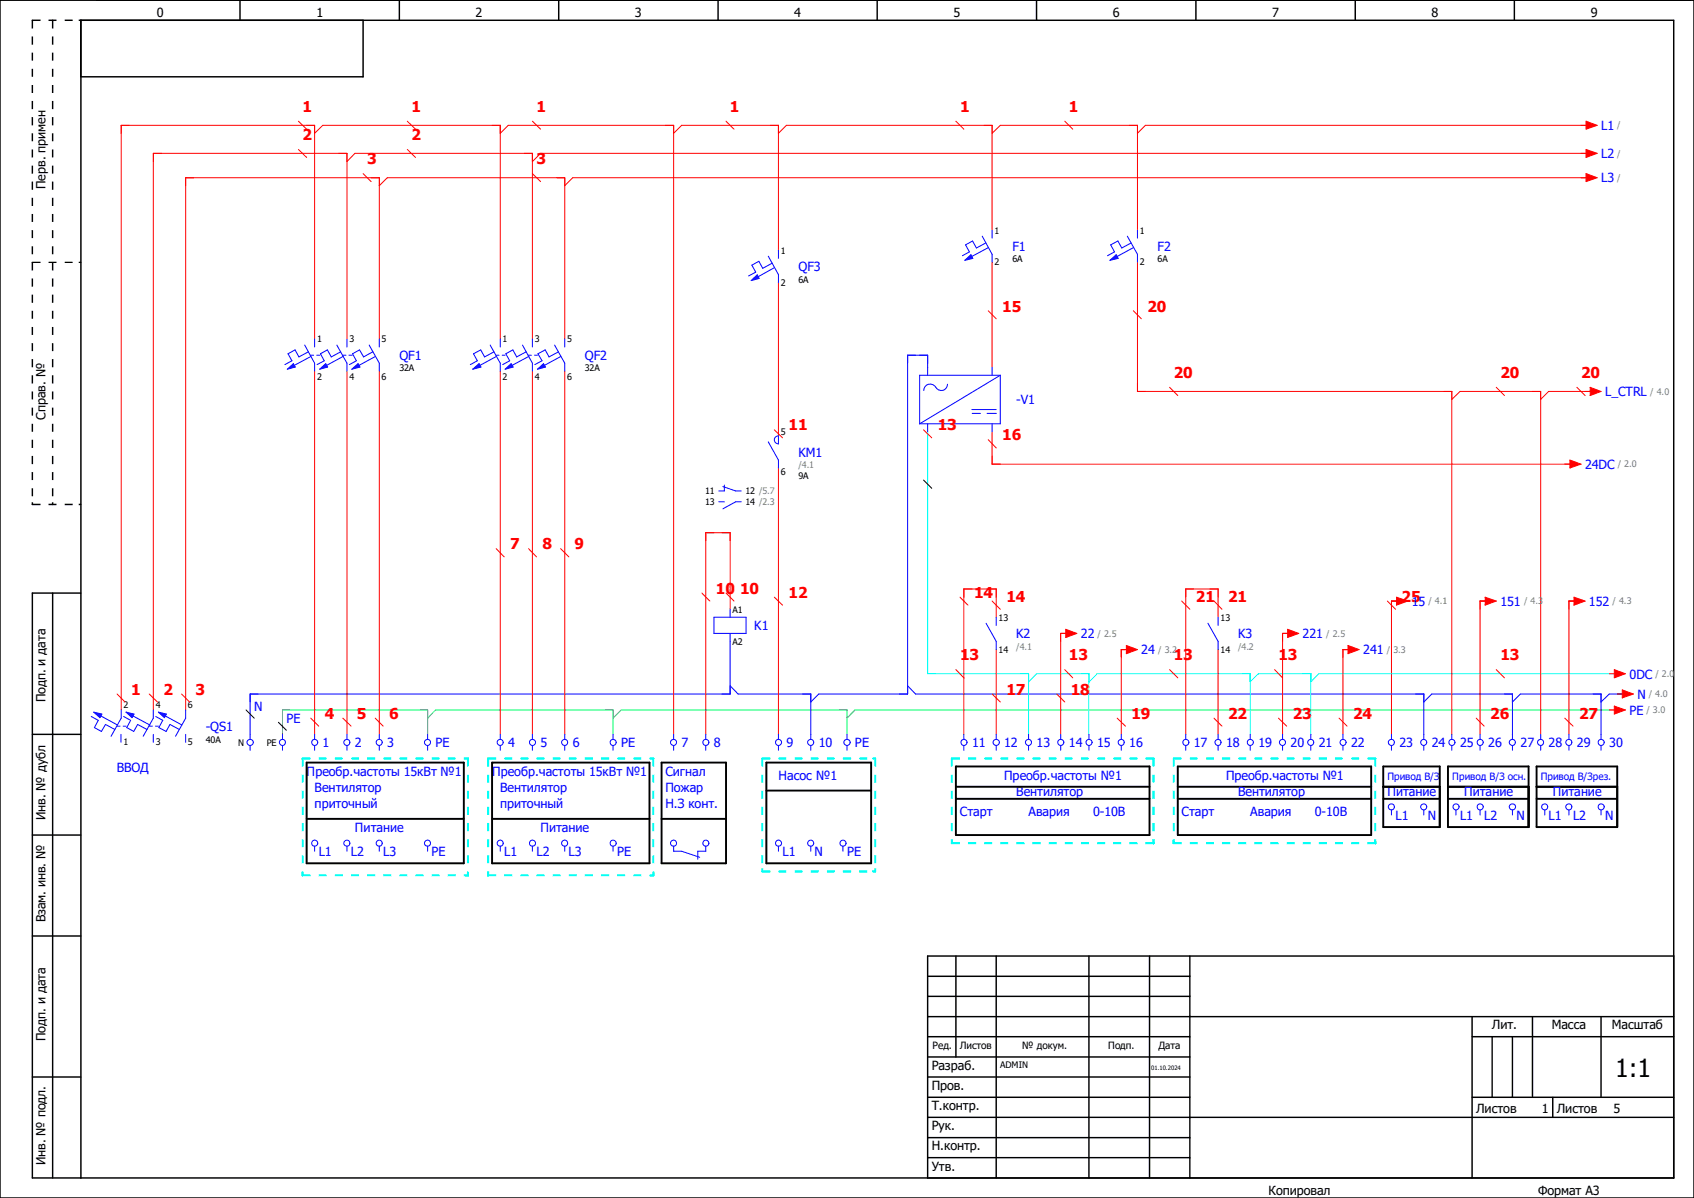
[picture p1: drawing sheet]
<svg xmlns="http://www.w3.org/2000/svg" width="297mm" height="210mm" viewBox="0 0 297 210" stroke-linecap="round" stroke-linejoin="round" font-family="sans-serif">
<path d="M210.1 -.1l-210.1 210.2M0 160.4l70.2 49.6M0 210v.1" fill="none" stroke="#fff" stroke-width=".18"/>
<g fill="none" stroke="#000" stroke-width=".25">
<path d="M0 0h297v210h-297zM42.1 0v3.6M63.7 3.6v9.9h-49.5M70 0v3.6M98 0v3.6M125.9 0v3.6M153.8 0v3.6M181.7 0v3.6M209.7 0v3.6M237.6 0v3.6M265.5 0v3.6M9.2 104v102.5"/>
<path d="M14.2 104h-8.5v102.5h287.8v-202.9h-279.3v202.9M5.7 128.7h8.5M5.7 146.4h8.5M5.7 164.1h8.5M162.6 178.2h130.9M162.6 171.2h46M162.6 174.7h46M167.6 167.6v17.7M174.7 167.6v38.9M190.9 167.6v38.9M201.5 167.6v38.9M208.6 167.6v38.9"/>
<path d="M258.1 178.2v28.3M268.7 178.2v14.2M280.7 178.2v14.2M293.5 167.6h-130.9v38.9M5.7 188.8h8.5M162.6 188.8h46M162.6 195.9h130.9M162.6 181.7h46M162.6 185.3h46M162.6 199.4h46M162.6 192.4h46M258.1 181.7h35.4"/>
<path d="M258.1 192.4h35.4M261.6 181.7v10.7M265.2 181.7v10.7M272.2 192.4v3.5M162.6 202.9h46"/>
</g>
<g fill="#000">
<path d="M13.8 3.4h.4l.1 .2-.5 .1zM13.8 45.9h.5v.2h-.5zM5.5 88.1h.3v.3l-.1 .2-.2-.2zM9.1 88.1h.3v.3l-.2 .2-.1-.2zM13.8 88.3h.4l.1 .2-.5 .1z"/>
<path d="M5.6 3.5l-.1 1.5h.3v-1.4zM5.5 6.4v1.4h.3v-1.4zM5.5 9.2v1.4h.3v-1.4zM5.5 12.1v1.4h.3v-1.4zM5.5 14.9v1.4h.3v-1.4zM5.5 17.7v1.4h.3v-1.4zM5.5 20.5v1.5h.3v-1.5zM5.5 23.4v1.4h.3v-1.4zM5.5 26.2v1.4h.3v-1.4zM5.5 29v1.4h.3v-1.4zM5.5 31.8v1.5h.3v-1.5zM5.5 34.7v1.4h.3v-1.4zM5.5 37.5v1.4h.3v-1.4zM5.5 40.3v1.4h.3v-1.4zM5.5 43.2v1.4h.3v-1.4zM5.5 46v1.4h.3v-1.4zM5.5 48.8v1.4h.3v-1.4zM5.5 51.6v1.5h.3v-1.5zM5.5 54.5v1.4h.3v-1.4zM5.5 57.3v1.4h.3v-1.4zM5.5 60.2v1.4h.3v-1.4zM5.5 62.9v1.5h.3v-1.5zM5.5 65.8v1.4h.3v-1.4zM5.5 68.6v1.4h.3v-1.4zM5.5 71.5v1.4h.3v-1.4zM5.5 74.3v1.4h.3v-1.4zM5.5 77.1v1.4h.3v-1.4zM5.5 79.9v1.5h.3v-1.5zM5.5 82.8v1.4h.3v-1.4zM5.5 85.6v1.4h.3v-1.4z"/>
<path d="M5.6 3.5l.1 .2h1.4v-.3zM8.5 3.4v.3h1.4v-.3zM11.3 3.4v.3h1.4v-.3z"/>
<path d="M9.1 3.5v1.5h.3v-1.4zM9.1 6.4v1.4h.3v-1.4zM9.1 9.2v1.4h.3v-1.4zM9.1 12.1v1.4h.3v-1.4zM9.1 14.9v1.4h.3v-1.4zM9.1 17.7v1.4h.3v-1.4zM9.1 20.5v1.5h.3v-1.5zM9.1 23.4v1.4h.3v-1.4zM9.1 26.2v1.4h.3v-1.4zM9.1 29v1.4h.3v-1.4zM9.1 31.8v1.5h.3v-1.5zM9.1 34.7v1.4h.3v-1.4zM9.1 37.5v1.4h.3v-1.4zM9.1 40.3v1.4h.3v-1.4zM9.1 43.2v1.4h.3v-1.4zM9.1 46v1.4h.3v-1.4zM9.1 48.8v1.4h.3v-1.4zM9.1 51.6v1.5h.3v-1.5zM9.1 54.5v1.4h.3v-1.4zM9.1 57.3v1.4h.3v-1.4zM9.1 60.2v1.4h.3v-1.4zM9.1 62.9v1.5h.3v-1.5zM9.1 65.8v1.4h.3v-1.4zM9.1 68.6v1.4h.3v-1.4zM9.1 71.5v1.4h.3v-1.4zM9.1 74.3v1.4h.3v-1.4zM9.1 77.1v1.4h.3v-1.4zM9.1 79.9v1.5h.3v-1.5zM9.1 82.8v1.4h.3v-1.4zM9.1 85.6v1.4h.3v-1.4z"/>
<path d="M5.6 45.9v.2h1.5v-.2zM8.5 45.9v.2h1.4v-.2zM11.3 45.9v.2h1.4v-.2z"/>
<path d="M5.6 88.3l.1 .3h1.4v-.3zM8.5 88.3v.3h1.4v-.3zM11.3 88.3v.3h1.4v-.3z"/>
</g>
<path d="M162.6 64.4v-2.1h-3.5v59.4h-15.5M128 112.4v9.3h-84.1v7M128 120.2l1.4 1.5h12.8v7M160.5 121.7h89.1v7M251 121.7h14.2v7M266.6 121.7h14.1v7M282.2 121.7h2.8" fill="none" stroke="#00f" stroke-width=".18"/>
<path d="M49.5 128.7v-4.2h25.5v4.2M75 125.9l1.4-1.4h31.1v4.2M108.9 124.5h39.6v4.2M149.9 124.5h133.6" fill="none" stroke="#0f0" stroke-width=".18"/>
<g fill="none" stroke="#f00" stroke-width=".18">
<path d="M55.2 23.4l1.4-1.4h31.1v37.4M60.8 28.3l1.4-1.4h31.1v32.5M66.5 32.6l1.4-1.4h31.1v28.2M89.1 22h29v106.7M94.8 26.9h183.8M100.4 31.2h178.2M118.1 23.4l1.4-1.4h17v21.9M137.9 22h36v18.3M175.4 22h24v18.3M200.8 22h77.8M55.2 59.4v-37.4h-33.9v102.5M60.8 59.4v-32.5h-33.9v97.6"/>
<path d="M66.5 59.4v-28.2h-33.9v93.3M136.5 49.5v26.9M173.9 46v18.4M199.4 46v22.6h55.2v60.1M55.2 65.1v63.6M60.8 65.1v63.6M66.5 65.1v63.6M87.7 65.1v63.6M93.3 65.1v63.6M99 65.1v63.6M173.9 75.7v5.7h101.9M256 68.6h14.1v60.1"/>
<path d="M271.5 68.6h7.8M136.5 82v46.7M128 106.8v-13.4h-4.3v35.3M174.7 108.2v-4.9h-5.7v25.4M174.7 113.9v14.8M187.4 111h-1.4v17.7M198 113.9h-1.4v14.8M213.6 108.2v-4.9h-5.7v25.4M213.6 113.9v14.8M226.3 111h-1.4v17.7M236.9 113.9h-1.4v14.8M245.4 105.4h-1.4v23.3"/>
<path d="M260.9 105.4h-1.4v23.3M276.5 105.4h-1.4v23.3"/>
</g>
<path d="M162.6 75.7v42.4h17.7v10.6M181.7 118.1h9.2v10.6M192.4 118.1h26.8v10.6M220.6 118.1h9.2v10.6M231.2 118.1h52.3" fill="none" stroke="#0ff" stroke-width=".18"/>
<path d="M53.8 133.7h27.5v17.6h-27.5zM116 133.7h11.3v17.6h-11.3zM53.8 143.6h27.5M116 143.6h11.3" fill="none" stroke="#000" stroke-width=".34"/>
<g fill="#0ff">
<path d="M81.5 153.3h.5l.2 .2-.2 .1h-.5z"/>
<path d="M81.9 153h.3v.6h-.3z"/>
<path d="M81.5 132.8h.5l.2 .2-.2 .1h-.5z"/>
<path d="M52.9 153h.3v.6h-.3z"/>
<path d="M52.9 153.3v.3h.1h1.5v-.3zM55.9 153.3v.3h1.4v-.3zM58.7 153.3v.3h1.4v-.3zM61.6 153.3v.3h1.3v-.3zM64.3 153.3v.3h1.5v-.3zM67.2 153.3v.3h1.4v-.3zM70 153.3v.3h1.4v-.3zM72.9 153.3v.3h1.4v-.3zM75.7 153.3v.3h1.4v-.3zM78.5 153.3v.3h1.4v-.3zM81.3 153.3v.3h.7l.2-.1-.2-.2z"/>
<path d="M81.9 132.9v1.5h.3v-1.4l-.2-.2zM81.9 135.8v1.4h.3v-1.4zM81.9 138.6v1.4h.3v-1.4zM81.9 141.4v1.5h.3v-1.5zM81.9 144.3v1.4h.3v-1.4zM81.9 147.1v1.4h.3v-1.4zM81.9 149.9v1.4h.3v-1.4zM81.9 152.8v.7l.1 .1 .2-.1v-.7z"/>
<path d="M52.9 132.9v.1l.1 .1h1.5v-.3zM55.9 132.8v.3h1.4v-.3zM58.7 132.8v.3h1.4v-.3zM61.6 132.8v.3h1.3v-.3zM64.3 132.8v.3h1.5v-.3zM67.2 132.8v.3h1.4v-.3zM70 132.8v.3h1.4v-.3zM72.9 132.8v.3h1.4v-.3zM75.7 132.8v.3h1.4v-.3zM78.5 132.8v.3h1.4v-.3zM81.3 132.8v.3h.7l.2-.1-.2-.2z"/>
<path d="M52.9 132.9v1.5h.3v-1.4l-.2-.2zM52.9 135.8v1.4h.3v-1.4zM52.9 138.6v1.4h.3v-1.4zM52.9 141.4v1.5h.3v-1.5zM52.9 144.3v1.4h.3v-1.4zM52.9 147.1v1.4h.3v-1.4zM52.9 149.9v1.4h.3v-1.4zM52.9 152.8v.7l.1 .1 .2-.1v-.7z"/>
</g>
<path d="M147.1 124.5h1.4v1.4l1.4-1.4" fill="none" stroke="#0f0" stroke-width=".18"/>
<path d="M135.1 22h1.4v1.4l1.4-1.4" fill="none" stroke="#f00" stroke-width=".18"/>
<path d="M134.4 133.7h18.3v17.6h-18.3zM134.4 138.6h18.3" fill="none" stroke="#000" stroke-width=".34"/>
<g fill="#0ff">
<path d="M152.9 152.6h.6l.1 .2-.1 .2h-.6z"/>
<path d="M153.3 152.2h.3v.6l-.1 .2-.2-.2z"/>
<path d="M152.9 132.8h.6l.1 .2-.1 .1h-.6z"/>
<path d="M133.5 152.2h.3v.6l-.2 .2-.1-.2z"/>
<path d="M133.5 152.6v.2l.1 .2h1.5v-.4zM136.5 152.6v.4h1.4v-.4zM139.3 152.6v.4h1.4v-.4zM142.2 152.6v.4h1.4v-.4zM145 152.6v.4h1.4v-.4zM147.8 152.6v.4h1.4v-.4zM150.6 152.6v.4h1.5v-.4z"/>
<path d="M153.3 132.9v1.5h.3v-1.4l-.1-.2zM153.3 135.8v1.4h.3v-1.4zM153.3 138.6v1.4h.3v-1.4zM153.3 141.4v1.5h.3v-1.5zM153.3 144.3v1.4h.3v-1.4zM153.3 147.1v1.4h.3v-1.4zM153.3 149.9v1.4h.3v-1.4zM153.3 152.8l.2 .2 .1-.2z"/>
<path d="M133.5 132.9v.1l.1 .1h1.5v-.3zM136.5 132.8v.3h1.4v-.3zM139.3 132.8v.3h1.4v-.3zM142.2 132.8v.3h1.4v-.3zM145 132.8v.3h1.4v-.3zM147.8 132.8v.3h1.4v-.3zM150.6 132.8v.3h1.5v-.3z"/>
<path d="M133.5 132.9v1.5h.3v-1.4v-.1zM133.5 135.8v1.4h.3v-1.4zM133.5 138.6v1.4h.3v-1.4zM133.5 141.4v1.5h.3v-1.5zM133.5 144.3v1.4h.3v-1.4zM133.5 147.1v1.4h.3v-1.4zM133.5 149.9v1.4h.3v-1.4zM133.5 152.8l.1 .2 .2-.2z"/>
</g>
<path d="M160.5 62.3h-1.4v1.4M161.2 62.3h1.4v1.4M140.7 121.7h1.5v1.4l1.4-1.4M157.7 121.7h1.4v-1.5l1.4 1.5M248.2 121.7h1.4v1.4l1.4-1.4" fill="none" stroke="#00f" stroke-width=".18"/>
<path d="M167.6 137.9h33.9M167.6 134.4h33.9v12h-33.9zM242.5 134.4h9.9v10.6h-9.9zM242.5 137.9h9.9M167.6 140h33.9M242.5 140h9.9" fill="none" stroke="#000" stroke-width=".34"/>
<path d="M172.6 22h1.3v1.4l1.5-1.4M198 22h1.4v1.4l1.4-1.4M173.9 79.9v1.5h1.5M199.4 67.2v1.4h1.4M170.4 103.3h-1.4v1.4M173.3 103.3h1.4v1.4M187.4 111h-1.4v1.4M198 113.9h-1.4v1.4M245.4 105.4h-1.4v1.4" fill="none" stroke="#f00" stroke-width=".18"/>
<path d="M162.6 116.7v1.4h1.4M178.9 118.1h1.4v1.4l1.4-1.4M189.5 118.1h1.4v1.4l1.5-1.4" fill="none" stroke="#0ff" stroke-width=".18"/>
<g fill="#0ff">
<path d="M201.7 147.6h.5l.2 .2-.2 .2h-.5z"/>
<path d="M202.1 147.3h.3v.6h-.3z"/>
<path d="M201.7 132.8h.5l.2 .2-.2 .1h-.5z"/>
<path d="M166.7 147.3h.3v.5l-.1 .2-.2-.2z"/>
<path d="M166.8 147.7l-.1 .1 .2 .2h1.4v-.4zM169.7 147.6v.4h1.5v-.4zM172.6 147.6v.4h1.3v-.4zM175.4 147.6v.4h1.4v-.4zM178.2 147.6v.4h1.4v-.4zM181 147.6v.4h1.5v-.4zM183.9 147.6v.4h1.4v-.4zM186.7 147.6v.4h1.4v-.4zM189.5 147.6v.4h1.4v-.4zM192.4 147.6v.4h1.4v-.4zM195.2 147.6v.4h1.4v-.4zM198 147.6v.4h1.4v-.4zM200.8 147.6v.4h1.4l.2-.2-.2-.2z"/>
<path d="M202.1 132.9v1.5h.3v-1.4v-.1zM202.1 135.8v1.4h.3v-1.4zM202.1 138.6v1.4h.3v-1.4zM202.1 141.4v1.5h.3v-1.5zM202.1 144.3v1.4h.3v-1.4zM202.1 147.1v.7l.1 .2 .2-.2v-.7z"/>
<path d="M166.8 132.9l-.1 .1 .2 .1h1.4v-.3zM169.7 132.8v.3h1.5v-.3zM172.6 132.8v.3h1.3v-.3zM175.4 132.8v.3h1.4v-.3zM178.2 132.8v.3h1.4v-.3zM181 132.8v.3h1.5v-.3zM183.9 132.8v.3h1.4v-.3zM186.7 132.8v.3h1.4v-.3zM189.5 132.8v.3h1.4v-.3zM192.4 132.8v.3h1.4v-.3zM195.2 132.8v.3h1.4v-.3zM198 132.8v.3h1.4v-.3zM200.8 132.8v.3h1.4l.2-.1-.2-.2z"/>
<path d="M166.8 132.9l-.1 1.5h.3v-1.4v-.1zM166.7 135.8v1.4h.3v-1.4zM166.7 138.6v1.4h.3v-1.4zM166.7 141.4v1.5h.3v-1.5zM166.7 144.3v1.4h.3v-1.4zM166.7 147.1v.7l.2 .2 .1-.2v-.7z"/>
</g>
<path d="M106.1 124.5h1.4v1.4l1.4-1.4" fill="none" stroke="#0f0" stroke-width=".18"/>
<path d="M86.3 133.7h27.6v17.6h-27.6zM86.3 143.6h27.6" fill="none" stroke="#000" stroke-width=".34"/>
<path d="M86.3 22h1.4v1.4l1.4-1.4M91.9 26.9h1.4v1.4l1.5-1.4M97.6 31.2h1.4v1.4l1.4-1.4" fill="none" stroke="#f00" stroke-width=".18"/>
<g fill="#0ff">
<path d="M114 153.3h.7v.3h-.7z"/>
<path d="M114.4 153h.3v.6h-.3z"/>
<path d="M114 132.8l.7 .1v.2h-.7z"/>
<path d="M85.4 153h.4l-.1 .6h-.3z"/>
<path d="M85.4 153.3v.3h.2h1.4v-.3zM88.4 153.3v.3h1.4v-.3zM91.2 153.3v.3h1.5v-.3zM94.1 153.3v.3h1.4v-.3zM96.9 153.3v.3h1.4v-.3zM99.7 153.3v.3h1.4v-.3zM102.5 153.3v.3h1.5v-.3zM105.4 153.3v.3h1.4v-.3zM108.2 153.3v.3h1.4v-.3zM111 153.3v.3h1.4v-.3zM113.9 153.3v.3h.8v-.3h-.1z"/>
<path d="M114.4 132.9v1.5h.3v-1.4v-.1zM114.4 135.8v1.4h.3v-1.4zM114.4 138.6v1.4h.3v-1.4zM114.4 141.4v1.5h.3v-1.5zM114.4 144.3v1.4h.3v-1.4zM114.4 147.1v1.4h.3v-1.4zM114.4 149.9v1.4h.3v-1.4zM114.4 152.8v.7v.1h.3v-.8z"/>
<path d="M85.4 132.9v.1l.2 .1h1.4v-.3zM88.4 132.8v.3h1.4v-.3zM91.2 132.8v.3h1.5v-.3zM94.1 132.8v.3h1.4v-.3zM96.9 132.8v.3h1.4v-.3zM99.7 132.8v.3h1.4v-.3zM102.5 132.8v.3h1.5v-.3zM105.4 132.8v.3h1.4v-.3zM108.2 132.8v.3h1.4v-.3zM111 132.8v.3h1.4v-.3zM113.9 132.8v.3h.7l.1-.1-.1-.2z"/>
<path d="M85.4 132.9v1.5h.4v-1.4l-.1-.1zM85.4 135.8v1.4h.4v-1.4zM85.4 138.6v1.4h.4v-1.4zM85.4 141.4v1.5h.4v-1.5zM85.4 144.3v1.4h.4v-1.4zM85.4 147.1v1.4h.4v-1.4zM85.4 149.9v1.4h.4v-1.4zM85.4 152.8v.7v.1h.3l.1-.8z"/>
</g>
<path d="M206.5 134.4h33.9v12h-33.9zM206.5 137.9h33.9M206.5 140h33.9" fill="none" stroke="#000" stroke-width=".34"/>
<g fill="#0ff">
<path d="M240.6 147.6h.5l.2 .2-.2 .2h-.5z"/>
<path d="M241 147.3h.3v.5l-.2 .2-.1-.2z"/>
<path d="M240.6 132.8h.5l.2 .2-.2 .1h-.5z"/>
<path d="M205.6 147.3h.4v.5l-.2 .2-.2-.2z"/>
<path d="M205.7 147.7l-.1 .1 .2 .2h1.4v-.4zM208.6 147.6v.4h1.4v-.4zM211.5 147.6v.4h1.4v-.4zM214.2 147.6v.4h1.5v-.4zM217.1 147.6v.4h1.4v-.4zM219.9 147.6v.4h1.4v-.4zM222.8 147.6v.4h1.4v-.4zM225.6 147.6v.4h1.4v-.4zM228.4 147.6v.4h1.4v-.4zM231.2 147.6v.4h1.5v-.4zM234.1 147.6v.4h1.4v-.4zM236.9 147.6v.4h1.4v-.4zM239.7 147.6v.4h1.4l.2-.2-.2-.2z"/>
<path d="M241 132.9v1.5h.3v-1.4l-.2-.2zM241 135.8v1.4h.3v-1.4zM241 138.6v1.4h.3v-1.4zM241 141.4v1.5h.3v-1.5zM241 144.3v1.4h.3v-1.4zM241 147.1v.7l.1 .2 .2-.2v-.7z"/>
<path d="M205.7 132.9l-.1 .1 .2 .1h1.4v-.3zM208.6 132.8v.3h1.4v-.3zM211.5 132.8v.3h1.4v-.3zM214.2 132.8v.3h1.5v-.3zM217.1 132.8v.3h1.4v-.3zM219.9 132.8v.3h1.4v-.3zM222.8 132.8v.3h1.4v-.3zM225.6 132.8v.3h1.4v-.3zM228.4 132.8v.3h1.4v-.3zM231.2 132.8v.3h1.5v-.3zM234.1 132.8v.3h1.4v-.3zM236.9 132.8v.3h1.4v-.3zM239.7 132.8v.3h1.4l.2-.1-.2-.2z"/>
<path d="M205.7 132.9l-.1 1.5h.4v-1.4l-.2-.2zM205.6 135.8v1.4h.4v-1.4zM205.6 138.6v1.4h.4v-1.4zM205.6 141.4v1.5h.4v-1.5zM205.6 144.3v1.4h.4v-1.4zM205.6 147.1v.7l.2 .2 .2-.2v-.7z"/>
</g>
<path d="M253.2 68.6h1.4v1.4l1.4-1.4M268.7 68.6h1.4v1.4l1.4-1.4M209.3 103.3h-1.4v1.4M212.1 103.3h1.5v1.4M226.3 111h-1.4v1.4M236.9 113.9h-1.4v1.4M260.9 105.4h-1.4v1.4M276.5 105.4h-1.4v1.4" fill="none" stroke="#f00" stroke-width=".18"/>
<path d="M217.8 118.1h1.4v1.4l1.4-1.4M228.4 118.1h1.4v1.4l1.4-1.4" fill="none" stroke="#0ff" stroke-width=".18"/>
<path d="M253.9 134.4h14.1v10.6h-14.1zM253.9 137.9h14.1M269.4 134.4h14.1v10.6h-14.1zM269.4 137.9h14.1M253.9 140h14.1M269.4 140h14.1" fill="none" stroke="#000" stroke-width=".34"/>
<g fill="none" stroke="#00f" stroke-width=".18">
<path d="M16 125.6l1.2 .7-.6 1.3 1.2 .6 .7-1.2 1.7 .9M17.7 125.5l2.9 1.6M20.5 127.3h.5M21.2 128.7v1.4M21.3 124.5v1.4l-1.8 3.2M21.6 127.3h.5M21.7 125.6l1.2 .7-.7 1.3 1.3 .6 .6-1.2 1.7 .9M22.1 124.8l1.4 .4-.3 .6zM23.3 125.5l2.9 1.6M26.2 127.3h.5M26.9 124.5v1.4l-1.8 3.2M26.9 128.7v1.4"/>
<path d="M27.3 127.3h.5M27.3 125.6l1.2 .7-.6 1.3 1.2 .6 .7-1.2 1.7 .9M29 125.5l2.9 1.6M32.6 124.5v1.4l-1.8 3.2M32.6 128.7v1.4M43.9 128.7v.9M43.9 130.7v.8M49.5 128.7v.9M49.5 130.7v.8M263.8 121.7h1.4v1.4l1.4-1.4M279.3 121.7h1.4v1.4l1.5-1.4"/>
<circle cx="43.9" cy="130.1" r=".54"/>
<circle cx="49.5" cy="130.1" r=".53"/>
</g>
<path d="M22.1 124.8l1.4 .4-.3 .6z" fill="#00f"/>
<path d="M27.8 124.8l1.4 .4-.4 .6z" fill="none" stroke="#00f" stroke-width=".18"/>
<path d="M27.8 124.8l1.4 .4-.4 .6z" fill="#00f"/>
<path d="M16.4 124.8l1.5 .4-.4 .6z" fill="none" stroke="#00f" stroke-width=".18"/>
<path d="M16.4 124.8l1.5 .4-.4 .6z" fill="#00f"/>
<g fill="none" stroke="#00f" stroke-width=".18">
<path d="M55.2 59.4v1.4M60.8 59.4v1.4M66.5 59.4v1.4M50.4 64.7l1-.9 .4 .5zM53.4 60.5l1.8 3.2v1.4M54.1 61.7l-1.7 .9-.7-1.3-1.2 .7 .7 1.2-1.2 .7M54.5 62.3h.5M54.5 62.5l-2.9 1.6M55.5 62.3h.5M59.1 60.5l1.7 3.2v1.4M59.7 61.7l-1.6 .9-.7-1.3-1.2 .7 .7 1.2-1.3 .7M60.1 62.3h.6"/>
<path d="M60.2 62.5l-2.9 1.6M61.2 62.3h.5M64.7 60.5l1.8 3.2v1.4M65.4 61.7l-1.6 .9-.8-1.3-1.2 .7 .7 1.2-1.2 .7M65.8 62.5l-2.9 1.6M126 88h1M126.7 85.3l2.3 .8h1M127 85v1.1h-1M130 88h-1l-2.3 1.2M125.2 108.2h5.6v2.8h-5.6zM128 106.8v1.4M128 111v1.4"/>
<path d="M55.2 128.7v.9M55.2 130.7v.8M60.8 128.7v.9M60.8 130.7v.8M66.5 128.7v.9M66.5 130.7v.8M75 128.7v.9M75 130.7v.8M118.1 128.7v.9M118.1 130.7v.8M123.7 128.7v.9M123.7 130.7v.8"/>
<path d="M118.1 148.3v.9h1.4l3.2 1.1M123.7 148.3v.9h-1.4v1.4"/>
<circle cx="55.2" cy="130.1" r=".54"/>
<circle cx="60.8" cy="130.1" r=".53"/>
<circle cx="66.5" cy="130.1" r=".53"/>
<circle cx="75" cy="130.1" r=".53"/>
<circle cx="118.1" cy="130.1" r=".53"/>
<circle cx="123.8" cy="130.1" r=".54"/>
<circle cx="118.1" cy="147.8" r=".53"/>
<circle cx="123.8" cy="147.8" r=".53"/>
</g>
<path d="M50.4 64.7l1-.9 .4 .5z" fill="#00f"/>
<path d="M61.7 64.7l1.1-.9 .3 .5z" fill="none" stroke="#00f" stroke-width=".18"/>
<path d="M61.7 64.7l1.1-.9 .3 .5z" fill="#00f"/>
<path d="M56 64.7l1.1-.9 .3 .5z" fill="none" stroke="#00f" stroke-width=".18"/>
<path d="M56 64.7l1.1-.9 .3 .5z" fill="#00f"/>
<g fill="none" stroke="#00f" stroke-width=".18">
<path d="M131.7 49.2l1.1-1 .3 .6zM134.7 44.9l1.8 3.2v1.4M135.4 46.1l-1.7 .9-.6-1.2-1.3 .7 .7 1.2-1.3 .7M135.8 46.9l-2.9 1.6M136.5 43.9v1.4M134.7 77.5l1.8 3.1v1.4M136 76.6l.5-.2v1.4a.7 .7 0 0 1-.7-.4 .7 .7 0 0 1 .2-.8zM136.5 128.7v.9M136.5 130.7v.8M142.2 128.7v.9M142.2 130.7v.8M148.5 128.7v.9"/>
<path d="M148.5 130.7v.8M55.2 148.3v.9M60.8 148.3v.9M66.5 148.3v.9M75 148.3v.9"/>
<circle cx="136.5" cy="130.1" r=".54"/>
<circle cx="142.1" cy="130.1" r=".53"/>
<circle cx="148.5" cy="130.1" r=".54"/>
<circle cx="55.2" cy="147.8" r=".54"/>
<circle cx="60.8" cy="147.8" r=".53"/>
<circle cx="66.5" cy="147.8" r=".53"/>
<circle cx="75" cy="147.8" r=".53"/>
</g>
<path d="M131.7 49.2l1.1-1 .3 .6z" fill="#00f"/>
<g fill="none" stroke="#00f" stroke-width=".18">
<path d="M194.6 45.6l1.1-.9 .3 .6zM197.7 41.4l1.7 3.2v1.4M198.3 42.6l-1.6 .9-.7-1.3-1.3 .7 .7 1.3-1.2 .6M198.8 43.4l-2.9 1.6M199.4 40.3v1.4M244 128.7v.9M244 130.7v.8M249.6 128.7v.9M249.6 130.7v.8M136.5 148.3v.9M142.2 148.3v.9M147.8 148.3v.9"/>
<path d="M244 142v.9M249.6 142v.9"/>
<circle cx="244" cy="130.1" r=".53"/>
<circle cx="249.6" cy="130.1" r=".53"/>
<circle cx="136.5" cy="147.8" r=".54"/>
<circle cx="142.1" cy="147.8" r=".53"/>
<circle cx="147.8" cy="147.8" r=".54"/>
<circle cx="244" cy="141.5" r=".53"/>
<circle cx="249.6" cy="141.5" r=".53"/>
</g>
<path d="M194.6 45.6l1.1-.9 .3 .6z" fill="#00f"/>
<path d="M169.2 45.6l1-.9 .4 .6zM172.2 41.4l1.7 3.2v1.4M172.8 42.6l-1.6 .9-.7-1.3-1.2 .7 .7 1.3-1.3 .6M173.3 43.4l-2.9 1.6M173.9 40.3v1.4" fill="none" stroke="#00f" stroke-width=".18"/>
<path d="M169.2 45.6l1-.9 .4 .6z" fill="#00f"/>
<g fill="none" stroke="#00f" stroke-width=".18">
<path d="M87.7 59.4v1.4M93.3 59.4v1.4M99 59.4v1.4M82.9 64.7l1.1-.9 .3 .5zM85.9 60.5l1.8 3.2v1.4M86.6 61.7l-1.6 .9-.7-1.3-1.3 .7 .7 1.2-1.2 .7M87 62.3h.5M87 62.5l-2.8 1.6M88.1 62.3h.5M91.6 60.5l1.7 3.2v1.4M92.2 61.7l-1.6 .9-.7-1.3-1.2 .7 .7 1.2-1.3 .7M92.7 62.3h.5"/>
<path d="M92.7 62.5l-2.9 1.6M93.7 62.3h.5M97.2 60.5l1.8 3.2v1.4M97.9 61.7l-1.6 .9-.7-1.3-1.3 .7 .7 1.2-1.2 .7M98.3 62.5l-2.8 1.6M162.6 64.4v1.4M162.6 74.3v1.4M166.1 67.4a1.08 1.08 0 0 1-.8 1 1.08 1.08 0 0 1-1.2-.5 1.13 1.13 0 0 0-1.3-.5 1.13 1.13 0 0 0-.8 1.1M170.4 72.5h1.6M170.4 71.8h4.3M173.1 72.5h1.6M173.9 64.4v1.4"/>
<path d="M173.9 74.3v1.4M175.4 65.8l-14.2 8.5M175.4 65.8v8.5h-14.2M175.4 65.8h-14.2v8.5M172.9 109.3l1.8 3.1v1.5M174.7 108.2v1.4M87.7 128.7v.9M87.7 130.7v.8M93.3 128.7v.9M93.3 130.7v.8M99 128.7v.9M99 130.7v.8"/>
<path d="M107.5 128.7v.9M107.5 130.7v.8M169 128.7v.9M169 130.7v.8M174.7 128.7v.9M174.7 130.7v.8M180.3 128.7v.9M180.3 130.7v.8M186 128.7v.9M186 130.7v.8M190.9 128.7v.9M190.9 130.7v.8"/>
<path d="M196.6 128.7v.9M196.6 130.7v.8"/>
<circle cx="87.7" cy="130.1" r=".53"/>
<circle cx="93.4" cy="130.1" r=".54"/>
<circle cx="99" cy="130.1" r=".53"/>
<circle cx="107.5" cy="130.1" r=".54"/>
<circle cx="169" cy="130.1" r=".54"/>
<circle cx="174.7" cy="130.1" r=".54"/>
<circle cx="180.3" cy="130.1" r=".53"/>
<circle cx="186" cy="130.1" r=".54"/>
<circle cx="190.9" cy="130.1" r=".54"/>
<circle cx="196.6" cy="130.1" r=".53"/>
</g>
<path d="M82.9 64.7l1.1-.9 .3 .5z" fill="#00f"/>
<path d="M94.2 64.7l1.1-.9 .3 .5z" fill="none" stroke="#00f" stroke-width=".18"/>
<path d="M94.2 64.7l1.1-.9 .3 .5z" fill="#00f"/>
<path d="M88.6 64.7l1-.9 .4 .5z" fill="none" stroke="#00f" stroke-width=".18"/>
<path d="M88.6 64.7l1-.9 .4 .5z" fill="#00f"/>
<g fill="none" stroke="#00f" stroke-width=".18">
<path d="M211.8 109.3l1.8 3.1v1.5M213.6 108.2v1.4M207.9 128.7v.9M207.9 130.7v.8M213.6 128.7v.9M213.6 130.7v.8M219.2 128.7v.9M219.2 130.7v.8M224.9 128.7v.9M224.9 130.7v.8M229.8 128.7v.9M229.8 130.7v.8"/>
<path d="M235.5 128.7v.9M235.5 130.7v.8M254.6 128.7v.9M254.6 130.7v.8M259.5 128.7v.9M259.5 130.7v.8M265.2 128.7v.9M265.2 130.7v.8M270.1 128.7v.9M270.1 130.7v.8M275.1 128.7v.9M275.1 130.7v.8"/>
<path d="M280.7 128.7v.9M280.7 130.7v.8M87.7 148.3v.9M93.3 148.3v.9M99 148.3v.9M107.5 148.3v.9M255.3 142v.9M259.5 142v.9M265.2 142v.9M270.8 142v.9M275.1 142v.9M280.7 142v.9"/>
<circle cx="207.9" cy="130.1" r=".54"/>
<circle cx="213.6" cy="130.1" r=".53"/>
<circle cx="219.2" cy="130.1" r=".54"/>
<circle cx="224.9" cy="130.1" r=".53"/>
<circle cx="229.8" cy="130.1" r=".53"/>
<circle cx="235.5" cy="130.1" r=".53"/>
<circle cx="254.6" cy="130.1" r=".54"/>
<circle cx="259.5" cy="130.1" r=".54"/>
<circle cx="265.2" cy="130.1" r=".53"/>
<circle cx="270.1" cy="130.1" r=".53"/>
<circle cx="275.1" cy="130.1" r=".53"/>
<circle cx="280.7" cy="130.1" r=".54"/>
<circle cx="87.7" cy="147.8" r=".53"/>
<circle cx="93.4" cy="147.8" r=".54"/>
<circle cx="99" cy="147.8" r=".53"/>
<circle cx="107.5" cy="147.8" r=".54"/>
<circle cx="255.3" cy="141.5" r=".54"/>
<circle cx="259.5" cy="141.5" r=".54"/>
<circle cx="265.2" cy="141.5" r=".54"/>
<circle cx="270.8" cy="141.5" r=".53"/>
<circle cx="275.1" cy="141.5" r=".53"/>
<circle cx="280.7" cy="141.5" r=".53"/>
</g>
<g fill="none" stroke="#f00" stroke-width=".18">
<path d="M52.3 21.3l1.5 1.3M52.3 26.2l1.5 1.4M63.7 30.4l1.4 1.4M71.4 21.3l1.5 1.3M71.4 26.2l1.5 1.4M93.3 21.3l1.5 1.3M93.3 30.4l1.5 1.4M127.3 21.3l1.4 1.3M167.6 21.3l1.4 1.3M186.7 21.3l1.4 1.3M278.1 21.3l1.9 .7-1.9 .6zM173.3 54.5l1.4 1.4"/>
<path d="M198.7 54.5l1.4 1.4M135.8 75.4l1.4 1.4M161.9 75.4l1.5 1.4M173.3 77.1l1.4 1.4M205.1 67.9l1.4 1.4M262.3 67.9l1.5 1.4M276.5 67.9l1.4 1.4M87 96.2l1.4 1.4M92.7 96.2l1.4 1.4M98.3 96.2l1.4 1.4M123.1 104l1.4 1.4M127.3 104l1.4 1.4"/>
<path d="M135.8 104.7l1.4 1.4M167.6 117.4l1.4 1.4M168.3 104.7l1.4 1.4M173.9 105.4l1.5 1.4M186.7 117.4l1.4 1.4M205.1 117.4l1.4 1.4M207.2 105.4l1.4 1.4M212.9 105.4l1.3 1.4M223.5 117.4l1.4 1.4M243.2 105.4l1.5 1.4M262.3 117.4l1.5 1.4M20.5 121.7l1.4 1.4"/>
<path d="M26.2 121.7l1.4 1.4M31.8 121.7l1.4 1.4M54.5 125.9l1.4 1.4M60.1 125.9l1.5 1.4M65.8 125.9l1.4 1.4M173.9 121.7l1.5 1.4M185.3 121.7l1.4 1.4M195.9 125.9l1.4 1.4M212.9 125.9l1.3 1.4M224.2 125.9l1.4 1.4M234.8 125.9l1.4 1.4M258.8 125.9l1.4 1.4"/>
<path d="M274.4 125.9l1.4 1.4"/>
</g>
<path d="M278.1 21.3l1.9 .7-1.9 .6z" fill="#f00"/>
<path d="M277.2 22h.9M278.1 26.2l1.9 .7-1.9 .7z" fill="none" stroke="#f00" stroke-width=".18"/>
<path d="M278.1 26.2l1.9 .7-1.9 .7z" fill="#f00"/>
<path d="M277.2 26.9h.9M278.1 30.4l1.9 .8-1.9 .6z" fill="none" stroke="#f00" stroke-width=".18"/>
<path d="M278.1 30.4l1.9 .8-1.9 .6z" fill="#f00"/>
<path d="M277.2 31.2h.9M283 123.8l2 .7-2 .7z" fill="none" stroke="#f00" stroke-width=".18"/>
<path d="M283 123.8l2 .7-2 .7z" fill="#f00"/>
<path d="M282.2 124.5h.8M284.4 120.9l2 .8-2 .6z" fill="none" stroke="#f00" stroke-width=".18"/>
<path d="M284.4 120.9l2 .8-2 .6z" fill="#f00"/>
<path d="M244.9 104.7l1.9 .7-1.9 .7zM283.5 121.7h.9" fill="none" stroke="#f00" stroke-width=".18"/>
<path d="M244.9 104.7l1.9 .7-1.9 .7z" fill="#f00"/>
<path d="M275.3 80.6l1.9 .8-1.9 .6zM244 105.4h.9" fill="none" stroke="#f00" stroke-width=".18"/>
<path d="M275.3 80.6l1.9 .8-1.9 .6z" fill="#f00"/>
<path d="M278.8 67.9l1.9 .7-1.9 .7zM274.4 81.4h.9" fill="none" stroke="#f00" stroke-width=".18"/>
<path d="M278.8 67.9l1.9 .7-1.9 .7z" fill="#f00"/>
<path d="M277.9 68.6h.9M283 117.4l2 .7-2 .7z" fill="none" stroke="#f00" stroke-width=".18"/>
<path d="M283 117.4l2 .7-2 .7z" fill="#f00"/>
<path d="M186.9 110.3l1.9 .7-1.9 .8zM282.2 118.1h.8" fill="none" stroke="#f00" stroke-width=".18"/>
<path d="M186.9 110.3l1.9 .7-1.9 .8z" fill="#f00"/>
<path d="M186 111h.9M197.5 113.2l1.9 .7-1.9 .7z" fill="none" stroke="#f00" stroke-width=".18"/>
<path d="M197.5 113.2l1.9 .7-1.9 .7z" fill="#f00"/>
<path d="M196.6 113.9h.9M225.8 110.3l1.9 .7-1.9 .8z" fill="none" stroke="#f00" stroke-width=".18"/>
<path d="M225.8 110.3l1.9 .7-1.9 .8z" fill="#f00"/>
<path d="M224.9 111h.9M236.3 113.2l2 .7-2 .7z" fill="none" stroke="#f00" stroke-width=".18"/>
<path d="M236.3 113.2l2 .7-2 .7z" fill="#f00"/>
<path d="M235.5 113.9h.8M260.4 104.7l1.9 .7-1.9 .7z" fill="none" stroke="#f00" stroke-width=".18"/>
<path d="M260.4 104.7l1.9 .7-1.9 .7z" fill="#f00"/>
<path d="M259.5 105.4h.9M276 104.7l1.9 .7-1.9 .7z" fill="none" stroke="#f00" stroke-width=".18"/>
<path d="M276 104.7l1.9 .7-1.9 .7z" fill="#f00"/>
<path d="M275.1 105.4h.9" fill="none" stroke="#f00" stroke-width=".18"/>
<path d="M161.9 84.2l1.5 1.4M43.1 124.5l1.5 1.4M48.8 126.6l1.4 1.4" fill="none" stroke="#000" stroke-width=".18"/>
<text font-size="4.4" x="283.2" y="188.8">1:1</text>
<g font-size="2.6" fill="#f00">
<text x="53" y="19.6">1</text>
<text x="72.1" y="19.6">1</text>
<text x="94.1" y="19.6">1</text>
<text x="128" y="19.6">1</text>
<text x="168.3" y="19.6">1</text>
<text x="187.4" y="19.6">1</text>
<text x="53" y="24.6">2</text>
<text x="64.3" y="28.8">3</text>
<text x="72.1" y="24.6">2</text>
<text x="94.1" y="28.8">3</text>
<text x="175.7" y="54.6">15</text>
<text x="201.2" y="54.6">20</text>
<text x="205.8" y="66.3">20</text>
<text x="263.1" y="66.3">20</text>
<text x="277.2" y="66.3">20</text>
<text x="138.3" y="75.4">11</text>
<text x="164.4" y="75.4">13</text>
<text x="175.7" y="77.2">16</text>
<text x="89.4" y="96.3">7</text>
<text x="95.1" y="96.3">8</text>
<text x="100.8" y="96.3">9</text>
<text x="125.5" y="104.1">10</text>
<text x="129.8" y="104.1">10</text>
<text x="138.3" y="104.8">12</text>
<text x="170.8" y="104.8">14</text>
<text x="176.4" y="105.5">14</text>
<text x="209.7" y="105.5">21</text>
<text x="215.3" y="105.5">21</text>
<text x="245.7" y="105.5">25</text>
<text x="168.3" y="115.8">13</text>
<text x="187.4" y="115.8">13</text>
<text x="205.8" y="115.8">13</text>
<text x="224.2" y="115.8">13</text>
<text x="263.1" y="115.8">13</text>
<text x="23" y="121.8">1</text>
<text x="28.7" y="121.8">2</text>
<text x="34.3" y="121.8">3</text>
<text x="176.4" y="121.8">17</text>
<text x="187.8" y="121.8">18</text>
<text x="56.9" y="126">4</text>
<text x="62.6" y="126">5</text>
<text x="68.2" y="126">6</text>
<text x="198.4" y="126">19</text>
<text x="215.3" y="126">22</text>
<text x="226.7" y="126">23</text>
<text x="237.2" y="126">24</text>
<text x="261.3" y="126">26</text>
<text x="276.9" y="126">27</text>
</g>
<g font-size="2.2">
<text x="27.5" y="3">0</text>
<text x="55.5" y="3">1</text>
<text x="83.4" y="3">2</text>
<text x="111.3" y="3">3</text>
<text x="139.2" y="3">4</text>
<text x="167.2" y="3">5</text>
<text x="195.1" y="3">6</text>
<text x="223.1" y="3">7</text>
<text x="251" y="3">8</text>
<text x="278.9" y="3">9</text>
<text x="8" y="33.1" transform="rotate(-90 8 33.1)">Перв. примен</text>
<text x="8" y="73.6" transform="rotate(-90 8 73.6)">Справ. №</text>
<text x="8" y="123.1" transform="rotate(-90 8 123.1)">Подп. и дата</text>
<text x="8" y="143.8" transform="rotate(-90 8 143.8)">Инв. № дубл</text>
<text x="8" y="161.7" transform="rotate(-90 8 161.7)">Взам. инв. №</text>
<text x="8" y="182.5" transform="rotate(-90 8 182.5)">Подп. и дата</text>
<text x="261.6" y="180.5">Лит.</text>
<text x="272.1" y="180.5">Масса</text>
<text x="282.6" y="180.5">Масштаб</text>
<text x="163.4" y="187.5">Разраб.</text>
<text x="163.4" y="191.1">Пров.</text>
<text x="163.4" y="194.6">Т.контр.</text>
<text x="258.8" y="195.2">Листов</text>
<text x="270.3" y="195.2">1</text>
<text x="273" y="195.2">Листов</text>
<text x="282.9" y="195.2">5</text>
<text x="163.4" y="198.2">Рук.</text>
<text x="163.4" y="201.7">Н.контр.</text>
<text x="8" y="204.3" transform="rotate(-90 8 204.3)">Инв. № подл.</text>
<text x="163.4" y="205.2">Утв.</text>
<text x="222.4" y="209.5">Копировал</text>
<text x="269.7" y="209.5">Формат А3</text>
</g>
<g font-size="2.2" fill="#00f">
<text x="280.8" y="22.8">L1</text>
<text x="280.8" y="27.7">L2</text>
<text x="280.8" y="32">L3</text>
<text x="140" y="47.5">QF3</text>
<text x="177.5" y="44">F1</text>
<text x="202.9" y="44">F2</text>
<text x="70" y="63.1">QF1</text>
<text x="102.5" y="63.1">QF2</text>
<text x="178.2" y="70.9">-V1</text>
<text x="281.4" y="69.5">L_CTRL</text>
<text x="140" y="80.1">KM1</text>
<text x="277.9" y="82.2">24DC</text>
<text x="247.5" y="106.2">15</text>
<text x="263.1" y="106.2">151</text>
<text x="278.6" y="106.2">152</text>
<text x="132.2" y="110.4">K1</text>
<text x="178.2" y="111.9">K2</text>
<text x="189.5" y="111.9">22</text>
<text x="217.1" y="111.9">K3</text>
<text x="228.4" y="111.9">221</text>
<text x="200.1" y="114.7">24</text>
<text x="239" y="114.7">241</text>
<text x="285.7" y="119">0DC</text>
<text x="44.5" y="124.7">N</text>
<text x="285.7" y="125.3">PE</text>
<text x="287.1" y="122.5">N</text>
<text x="36.1" y="128.1">-QS1</text>
<text x="50.2" y="126.8">PE</text>
<text x="56.6" y="131">1</text>
<text x="62.2" y="131">2</text>
<text x="67.9" y="131">3</text>
<text x="76.4" y="131">PE</text>
<text x="89.1" y="131">4</text>
<text x="94.7" y="131">5</text>
<text x="100.4" y="131">6</text>
<text x="108.9" y="131">PE</text>
<text x="119.5" y="131">7</text>
<text x="125.2" y="131">8</text>
<text x="137.9" y="131">9</text>
<text x="143.6" y="131">10</text>
<text x="149.9" y="131">PE</text>
<text x="170.4" y="131">11</text>
<text x="176.1" y="131">12</text>
<text x="181.7" y="131">13</text>
<text x="187.4" y="131">14</text>
<text x="192.4" y="131">15</text>
<text x="198" y="131">16</text>
<text x="209.3" y="131">17</text>
<text x="215" y="131">18</text>
<text x="220.6" y="131">19</text>
<text x="226.3" y="131">20</text>
<text x="231.2" y="131">21</text>
<text x="236.9" y="131">22</text>
<text x="245.4" y="131">23</text>
<text x="251" y="131">24</text>
<text x="256" y="131">25</text>
<text x="260.9" y="131">26</text>
<text x="266.6" y="131">27</text>
<text x="271.5" y="131">28</text>
<text x="276.5" y="131">29</text>
<text x="282.2" y="131">30</text>
<text x="20.5" y="135.3">ВВОД</text>
<text x="53.8" y="136">Преобр.частоты 15кВт №1</text>
<text x="86.3" y="136">Преобр.частоты 15кВт №1</text>
<text x="116.7" y="136">Сигнал</text>
<text x="136.5" y="136.7">Насос №1</text>
<text x="176.1" y="136.7">Преобр.частоты №1</text>
<text x="215" y="136.7">Преобр.частоты №1</text>
<text x="55.2" y="138.9">Вентилятор</text>
<text x="55.2" y="141.6">приточный</text>
<text x="87.7" y="138.9">Вентилятор</text>
<text x="87.7" y="141.6">приточный</text>
<text x="116.7" y="141.6">Н.З конт.</text>
<text x="116.7" y="138.9">Пожар</text>
<text x="168.3" y="143.1">Старт</text>
<text x="178.2" y="139.5">Вентилятор</text>
<text x="180.3" y="143.1">Авария</text>
<text x="191.6" y="143.1">0-10В</text>
<text x="207.2" y="143.1">Старт</text>
<text x="217.1" y="139.5">Вентилятор</text>
<text x="219.2" y="143.1">Авария</text>
<text x="230.6" y="143.1">0-10В</text>
<text x="243.2" y="139.5">Питание</text>
<text x="244.7" y="143.8">L1</text>
<text x="250.3" y="143.8">N</text>
<text x="256" y="143.8">L1</text>
<text x="256.7" y="139.5">Питание</text>
<text x="260.2" y="143.8">L2</text>
<text x="265.9" y="143.8">N</text>
<text x="271.5" y="143.8">L1</text>
<text x="272.2" y="139.5">Питание</text>
<text x="275.8" y="143.8">L2</text>
<text x="281.4" y="143.8">N</text>
<text x="62.2" y="145.9">Питание</text>
<text x="94.7" y="145.9">Питание</text>
<text x="55.9" y="150.1">L1</text>
<text x="61.5" y="150.1">L2</text>
<text x="67.2" y="150.1">L3</text>
<text x="75.6" y="150.1">PE</text>
<text x="88.4" y="150.1">L1</text>
<text x="94.1" y="150.1">L2</text>
<text x="99.7" y="150.1">L3</text>
<text x="108.2" y="150.1">PE</text>
<text x="137.2" y="150.1">L1</text>
<text x="142.8" y="150.1">N</text>
<text x="148.5" y="150.1">PE</text>
</g>
<g font-size="1.8" fill="#00f">
<text x="243.2" y="136.8">Привод В/З</text>
<text x="254.6" y="136.8">Привод В/З осн.</text>
<text x="270.1" y="136.8">Привод В/Зрез.</text>
</g>
<g font-size="1.8">
<text x="163.5" y="183.8">Ред.</text>
<text x="168.3" y="183.8">Листов</text>
<text x="179.2" y="183.8">№ докум.</text>
<text x="194.3" y="183.8">Подп.</text>
<text x="203.1" y="183.8">Дата</text>
</g>
<g font-size="1.6" fill="#7ca552">
<text x="283.5" y="22.5">/</text>
<text x="283.5" y="27.5">/</text>
<text x="283.5" y="31.7">/</text>
<text x="289.3" y="69.2">/ 4.0</text>
<text x="140" y="82.1">/4.1</text>
<text x="283.7" y="81.9">/ 2.0</text>
<text x="250.4" y="106">/ 4.1</text>
<text x="267.2" y="106">/ 4.3</text>
<text x="282.7" y="106">/ 4.3</text>
<text x="178.2" y="113.9">/4.1</text>
<text x="192.4" y="111.6">/ 2.5</text>
<text x="217.1" y="113.9">/4.2</text>
<text x="232.5" y="111.6">/ 2.5</text>
<text x="203.1" y="114.5">/ 3.2</text>
<text x="243.2" y="114.5">/ 3.3</text>
<text x="290.2" y="118.7">/ 2.0</text>
<text x="288.7" y="125.1">/ 3.0</text>
<text x="289.1" y="122.2">/ 4.0</text>
</g>
<g font-size="1.6">
<text x="174.4" y="40.9">1</text>
<text x="199.9" y="40.9">1</text>
<text x="136.9" y="44.5">1</text>
<text x="174.4" y="46.5">2</text>
<text x="177.5" y="46">6A</text>
<text x="199.9" y="46.5">2</text>
<text x="202.9" y="46">6A</text>
<text x="136.9" y="50.1">2</text>
<text x="140" y="49.6">6A</text>
<text x="55.6" y="60">1</text>
<text x="61.3" y="60">3</text>
<text x="66.9" y="60">5</text>
<text x="70" y="65.1">32А</text>
<text x="88.1" y="60">1</text>
<text x="93.8" y="60">3</text>
<text x="99.4" y="60">5</text>
<text x="102.5" y="65.1">32А</text>
<text x="55.6" y="66.6">2</text>
<text x="61.3" y="66.6">4</text>
<text x="66.9" y="66.6">6</text>
<text x="88.1" y="66.6">2</text>
<text x="93.8" y="66.6">4</text>
<text x="99.4" y="66.6">6</text>
<text x="136.9" y="76.3">5</text>
<text x="136.9" y="83.3">6</text>
<text x="140" y="84">9A</text>
<text x="123.6" y="86.6">11</text>
<text x="123.6" y="88.5">13</text>
<text x="130.7" y="86.6">12 /5.7</text>
<text x="130.7" y="88.5">14 /2.3</text>
<text x="128.4" y="107.4">A1</text>
<text x="128.4" y="113">A2</text>
<text x="175.1" y="108.8">13</text>
<text x="214" y="108.8">13</text>
<text x="175.1" y="114.4">14</text>
<text x="214" y="114.4">14</text>
<text x="21.6" y="124.1">2</text>
<text x="27.3" y="124.1">4</text>
<text x="32.9" y="124.1">6</text>
<text x="21.6" y="130.7">1</text>
<text x="27.3" y="130.7">3</text>
<text x="32.9" y="130.7">5</text>
<text x="36.1" y="130.2">40А</text>
<text x="41.8" y="130.7">N</text>
<text x="46.8" y="130.7">PE</text>
<text x="175.4" y="187.3">ADMIN</text>
</g>
<text font-size="1.1" x="201.8" y="187.5">01.10.2024</text>
</svg>
